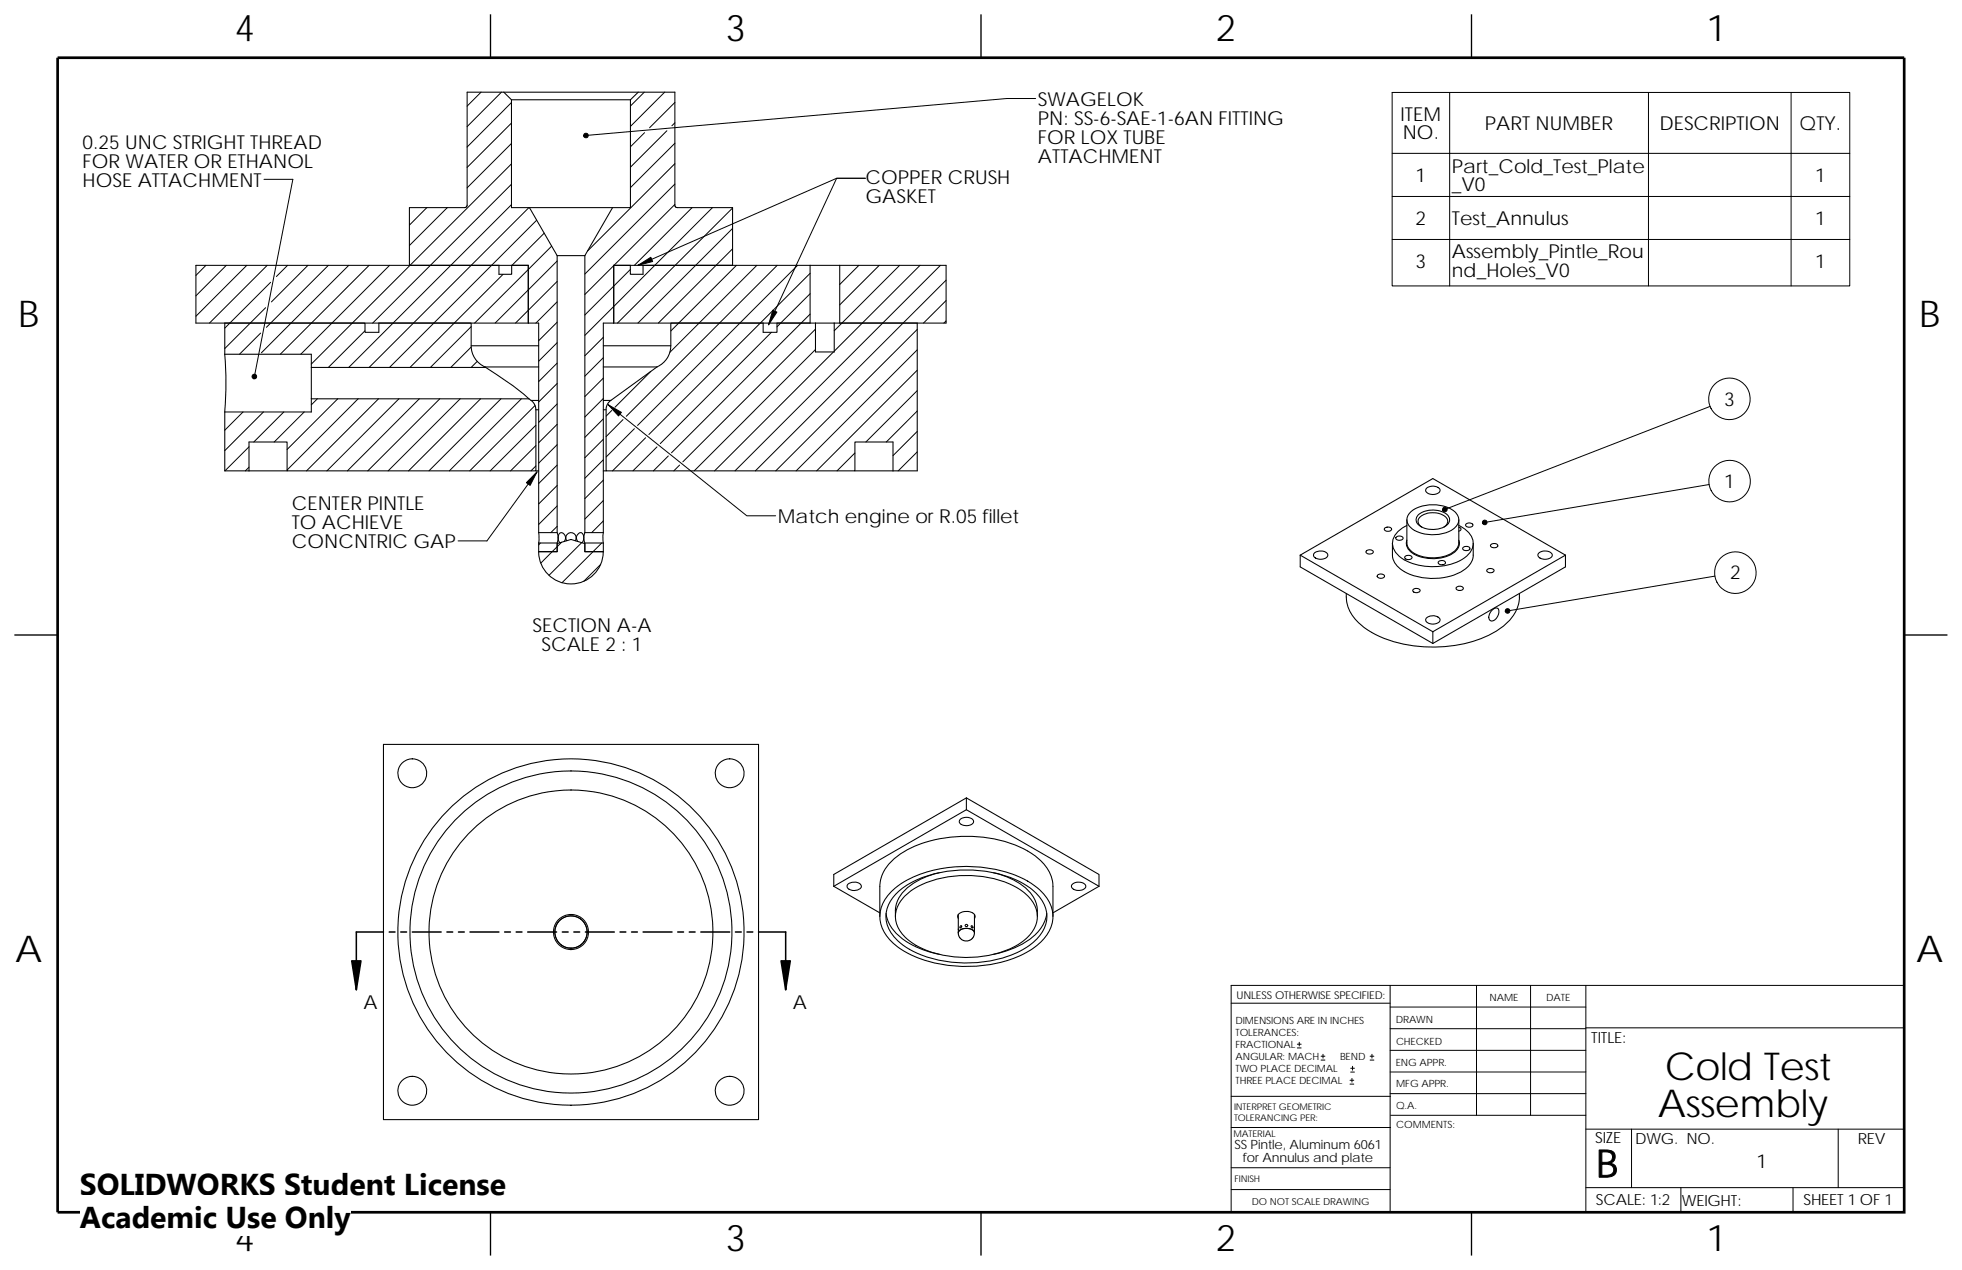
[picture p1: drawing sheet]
<svg xmlns="http://www.w3.org/2000/svg" width="432mm" height="279mm" viewBox="0 0 432 279" stroke-linecap="round" stroke-linejoin="round" font-family="sans-serif">
<g fill="none" stroke="#000" stroke-width=".22">
<path d="M58.1 39.5h6.4l-8.5 43.3M105.9 20.3l-3.1 3M110.4 20.3l-7.6 7.6M112.6 22.6l-9.8 9.7M112.6 31.6l-9.8 9.7M112.6 36l-44.1 44.1M112.6 27.1l-9.8 9.7M141.8 20.3l-3.1 3M141.9 29.2l-3.2 3.1M146.3 20.3l-7.6 7.5M146.8 28.8l-8.1 8M148.5 31.5l-9.8 9.8"/>
<path d="M148.5 36l-19.2 19.2M148.5 22.5l-5.5 5.6M148.5 27l-.6 .7M227.9 21.7h-6.3l-92.6 8.1M306.4 20.3h100.7v42.6h-100.7zM306.4 33.7h100.7M319 20.3v42.6M362.8 20.3v42.6M394.2 20.3v42.6M45.3 58.4l-2.2 2.2M49.8 58.4l-6.7 6.7M54.3 58.4l-11.2 11.2"/>
<path d="M58.8 58.4l-12.7 12.7M63.3 58.4l-2.5 2.4M67.8 58.4l-8.1 8M72.3 58.4l-13.7 13.6M76.8 58.4l-19.3 19.2M81.2 58.4l-19.5 19.5M85.7 58.4l-19.5 19.5M93.9 45.7l-3.8 3.8M98.4 45.7l-8.3 8.3M112.6 40.5l-30.6 30.6M112.6 45l-35.8 35.8M116.4 45.7l-35.2 35.1"/>
<path d="M118.1 48.5l-32.4 32.3M119.8 51.3l-7.2 7.2M121.4 54.1l-16.9 17M122.6 57.4l-13.6 13.7M138.7 59.3l-10 10M140.4 58.4l43.7-19.2h6.4h-6.4l-15 32.3M148.5 45l-19.8 19.8M148.5 40.5l-19.8 19.8M152.3 45.7l-12.7 12.7M156.8 45.7l-28.1 28.1M161.2 45.8l-25.3 25.3M161.2 50.2l-20.8 20.9"/>
<path d="M161.2 54.7l-16.3 16.4M162.1 58.4l-14.5 14.4M166.6 58.4l-19.2 19.1M171 58.4l-33.2 33.2M175.5 58.4l-35.2 35.2M189 58.4l-4.2 4.2M193.5 58.4l-8.7 8.7M198 58.4l-14.4 14.4M202.5 58.4l-18.9 18.9M207 58.4l-45.2 45.2M306.4 43.2h100.7M306.4 52.7h100.7"/>
<path d="M57.4 73.3l-4.7 4.6M58.5 67.7l-9 9M59.6 62.1l-10.1 10.1M80.3 72.8l-8 8M103.7 71.9l-9 8.9M103.7 76.3l-4.5 4.5M105 79.5l-1.3 1.3M110.7 60.3l-20.5 20.5M122.6 70.9l-4 4.1M122.6 75.4l-4 4.1M122.6 79.9l-4 4M122.6 61.9l-9.1 9.2"/>
<path d="M122.6 66.4l-4.7 4.7M132.8 78.7l-4.1 4.1M132.8 74.2l-4.1 4.1M169.8 73.1l-24.5 24.5M178.3 60.1l-35.5 35.5M178.3 64.6l-7.3 7.3M178.3 69.1l-30.5 30.5M179.5 72.4l-29.2 29.2M179.5 76.9l-26.7 26.7M183.4 77.4l-26.1 26.2M201.9 72.5l-31.2 31.1M201.9 77l-26.7 26.6"/>
<path d="M208.2 61.6l-42 42M208.2 66.1l-5 5M208.2 70.6l-.5 .5M53.5 90.6l-4 4.1M54.8 98.3l-5.3 5.3M58 90.6l-8.5 8.5M62.5 90.6l-6.6 6.6M67 90.6l-6.7 6.6M69.8 87.7l-1.3 1.4M74.3 87.7l-11.1 11.2M78.8 87.7l-15.6 15.7M83.3 87.7l-15.8 15.9"/>
<path d="M87.8 87.7l-15.9 15.9M92.3 87.7l-15.8 15.9M96.8 87.7l-15.9 15.9M101.3 87.7l-15.9 15.9M105.8 87.7l-15.9 15.9M110.3 87.7l-15.9 15.9M114.7 87.7l-15.8 15.9M117.8 89.2l-14.4 14.4M117.9 93.5l-10 10.1M117.9 98l-5.5 5.6M122.6 84.4l-4 4M122.6 88.9l-4 4"/>
<path d="M122.6 93.3l-4 4.1M122.6 97.8l-4 4.1M132.8 83.2l-4.1 4M132.8 87.7l-4.1 4M132.8 92.2l-4.1 4M132.8 96.6l-4.1 4.1M133.9 89l30.5 24.5h6.3M134.6 90.3l-1.2 1.2M137.1 92.3l-3.7 3.8M139.6 94.3l-6.2 6.2M142.1 96.3l-7.3 7.3M143.2 81.7l-7.9 7.9"/>
<path d="M144.6 98.3l-5.3 5.3M188.2 99.7l-4 3.9M201.9 81.4l-22.2 22.2M201.9 85.9l-11.3 11.3M201.9 90.4l-6.8 6.8M201.9 94.9l-5.4 5.3M201.9 99.4l-4.2 4.2M376.4 89.4l-58.4 22.7M54.8 102.8l-.8 .8M117.9 102.5l-1 1.1M118.2 103.8l-11 15.2h-6.4M118.9 119.5l-.3 .4"/>
<path d="M122.6 102.3l-4 4.1M122.6 106.8l-4 4.1M122.6 111.3l-4 4.1M122.6 115.8l-1.4 1.4M123.6 119.3l-4.6 4.6M128 119.4l-7.2 7.2M132.4 119.5l-8.7 8.7M132.8 105.6l-4.1 4.1M132.8 110.1l-4.1 4.1M132.8 114.6l-2.6 2.6M132.8 101.2l-4.1 4M147.1 100.3l-3.3 3.3"/>
<path d="M149.6 102.3l-1.3 1.3M376.2 106.6l-49.4 8.3M132.2 124.2l-3.7 3.7M377.4 126.7l-45.6 7.7M305.9 216.8v49.9M325 216.8v28.6M336.8 216.8v28.6M349 216.8v49.9M271 220.7h34.9M285.5 230.5h.9M285.5 229.7h.9M285.9 229.3v.8"/>
<path d="M290.7 233.2h.9M290.7 232.4h.9M291.2 231.9v.9M297.1 238.5h.8M297.1 237.7h.8M297.3 235.9h.8M297.3 235h.8M297.5 237.3v.8M297.7 234.6v.8M301.5 233.2h.9M301.5 232.4h.9M301.9 231.9v.9"/>
<path d="M305.9 221.6h43.1M305.9 235.8h43.1M305.9 231.1h43.1M305.9 226.3h43.1M349 226.1h70.1M271 248.1h35M271 241.2h35M271 256.9h34.9M305.9 240.6h43.1M306 245.4h43M349 248.4h70.1M359.1 248.4v12.9"/>
<path d="M404.6 248.4v12.9M179.2 266.7h239.9v-49.9h-148.1v49.9M271 261.7h34.9M349 261.3h70.1M369.9 261.3v5.4M394.6 261.3v5.4"/>
<circle cx="380.6" cy="87.7" r="4.6"/>
<circle cx="380.7" cy="105.8" r="4.6"/>
<circle cx="381.9" cy="126" r="4.6"/>
</g>
<path d="M107.9 3.2v9.5M215.9 3.2v9.5M323.8 3.2v9.5M3.2 139.7h9.5M419.1 139.7h9.5M107.9 266.7v9.5M215.9 266.7v9.5M323.8 266.7v9.5" fill="none" stroke="#000" stroke-width=".3"/>
<path d="M12.7 12.7h406.4v254h-406.4z" fill="none" stroke="#000" stroke-width=".59"/>
<g fill="none" stroke="#000" stroke-width=".23">
<path d="M110.9 20.3h29.6M112.6 21.9h26.1M138.7 21.9v23.8h-3.9l-6.1 10.5M138.7 21.9l1.8-1.6h8v25l.2 .3 .3 .1h12.2v12.7M109.8 58.4v1.9h2.8v-1.9M116.5 45.7h18.3M122.6 56.2h6.1M122.6 56.2v61l.2 1.3-.2 1v1.9h-4v-1.9M122.6 56.2l-6.1-10.5h-3.9v-23.8l-1.7-1.6h-8.1v25.1l-.5 .3h-12.2v12.7M128.7 56.2v61M138.7 58.4v1.9h2.8v-1.9M178.3 58.4h6.5"/>
<path d="M178.3 58.4h-43.2v12.7M178.3 58.4v12.7M184.8 58.4h23.4v12.7h-24.6M184.8 58.4v12.7M49.5 77.9h19v2.9M49.5 77.9l.2 5.8-.2 6.9M49.5 77.9v-6.8h30.8v2h3.1v-2h20.3v5a5 5 0 0 0 3 4.6M103.7 76.1h14.9M116.3 71.1v-12.7h-73.2v12.7h75.5v46.1M132.8 76.1h14.8M171 71.1v2h-3v-2h-20.4v5a5.1 5.1 0 0 1-3 4.6M179.5 71.1h-46.7v46.1"/>
<path d="M179.5 71.1h4.1M179.5 71.1v6.3h4.1v-6.3M201.9 71.1v32.5h-5.4M49.5 90.6v13h5.3M68.5 87.7v2.9h-19M68.5 80.8v6.9M68.5 80.8h38.4M68.5 87.7h47.9M106.7 80.7h11.9M106.7 80.7l.2 .1M106.9 80.8l2.6 1.8a49.9 49.9 0 0 1 6.9 5.1M116.4 87.7l.5 .4"/>
<path d="M116.9 88.1l.7 .8 .3 1.2M116.9 88.1h1.7M118.6 90.1h-.7v13.5h-54.7v-6.4h-8.4v6.4M132.8 90.1h.6M132.8 88.1h1.6M132.8 80.7h11.8M134.4 88.1l-.7 .8-.3 .9v13.8h54.8v-6.4h8.3v6.4M144.6 80.7l-10.2 7.4M54.8 103.6h8.4M117.9 103.6h.7M118.6 119.5h4M118.6 117.2v2.3"/>
<path d="M118.6 117.2h4M124.1 119.1a1.12 1.12 0 0 0 .3-1.2 1.12 1.12 0 0 0-1.1-.7 1.53 1.53 0 0 0 0 2.2M126.6 119a1.14 1.14 0 0 0-.9-1.8 1.14 1.14 0 0 0-1 1.8M127.2 119.1a1.19 1.19 0 0 1 .5-1.9 1.33 1.33 0 0 1 .4 2.2M128.7 119.5h4.1M128.7 117.2l-.2 1.3 .2 1v1.9h4.1v-1.9M128.7 117.2h4.1M132.8 103.6h.6M132.8 117.2v2.3M188.2 103.6h8.3M304.8 116.1l.7-.1a.64 .64 0 0 1 .8 .5l-.7 .4a.74 .74 0 0 1-1-.5zM306.5 119.5a6.4 6.4 0 0 0 .4 4.2 9.1 9.1 0 0 0 7.5 3.5 11.3 11.3 0 0 0 9-2.9 3.2 3.2 0 0 0 .8-2.2v-2.6"/>
<path d="M307.3 118.2a.97 .97 0 0 1 1.5 .2 .89 .89 0 0 1-.9 .5 .89 .89 0 0 1-.7-.6zM309.6 115.6a4.7 4.7 0 0 0-3.1 4.3 5.5 5.5 0 0 0 3.8 3.8 13.8 13.8 0 0 0 12-1 3.6 3.6 0 0 0 .4-6.1l-1.6-1M310.2 112.9a8.2 8.2 0 0 1 10-.3 2.4 2.4 0 0 1-.8 4.1 8.5 8.5 0 0 1-8.9-.6 2.14 2.14 0 0 1-.3-3.2zM312.3 113.1a5.2 5.2 0 0 1 6.5 .4 1.77 1.77 0 0 1-1.4 2.6 5 5 0 0 1-5.5-1 1.45 1.45 0 0 1 .4-2zM312.9 116a1.42 1.42 0 0 1-.8-1.4 1.42 1.42 0 0 1 1-1.3 4.7 4.7 0 0 1 5.3 .7 1.35 1.35 0 0 1-.6 2M313.9 107.5a2.06 2.06 0 0 1 3 .2 1.41 1.41 0 0 1-1.9 1.1 .94 .94 0 0 1-1.1-1.3zM321.1 118.8a2.6 2.6 0 0 1-1.7 3.2 8.8 8.8 0 0 1-9-.7 2.24 2.24 0 0 1-.8-2.5M321.1 114.3v5.1a3.3 3.3 0 0 1-2.9 2.9 8.1 8.1 0 0 1-8-1.4l-.4-.7-.2-.8v-5.1M321.1 116a.44 .44 0 0 1 .5 .4 .44 .44 0 0 1-.5 .5M322.7 115.3a.95 .95 0 0 1 1.5 .3 .97 .97 0 0 1-1.7-.1zM328.1 119.8a.9 .9 0 0 1 1.5 .4l-.2 .2a.78 .78 0 0 1-.8 .1 .78 .78 0 0 1-.5-.7zM118.6 121.4h4v-1.8l3.1-.9 3 .9v1.8h4.1a7.1 7.1 0 0 1-7.1 7.1 7.1 7.1 0 0 1-7.1-7.1z"/>
<path d="M286.2 122.1l29.1-16.8 29.2 16.8M286.2 122.1l29.1 16.9M286.2 122.1v2.6l29.1 16.9M289.3 121.7a1.9 1.9 0 0 1 2.9 .4 1.83 1.83 0 0 1-2.7 .7l-.3-.4-.1-.4zM296.3 130.6a8.5 8.5 0 0 0 4 7.5 28.1 28.1 0 0 0 20.9 3.7 20.7 20.7 0 0 0 10.8-5.1 7.8 7.8 0 0 0 2.4-6.1M300.8 121.2a.95 .95 0 0 1 1.4 .3l-.4 .3a.81 .81 0 0 1-1.1-.5zM303.2 126.5a.96 .96 0 0 1 1.5 .3 .9 .9 0 0 1-.8 .4 .9 .9 0 0 1-.8-.5zM309.2 122.4a1.13 1.13 0 0 1 1.5 .1 .73 .73 0 0 1-1.1 .6l-.4-.2zM311.1 129.6l.9-.1 .5 .3a.73 .73 0 0 1-1.2 .5l-.4-.3zM313.9 136a2.04 2.04 0 0 1 3 .2 1.41 1.41 0 0 1-1.9 1.1l-.4-.1a.93 .93 0 0 1-.7-1.2zM315.3 139v2.6M316.7 123.5a.82 .82 0 0 1 .8-.2 .82 .82 0 0 1 .6 .7 .97 .97 0 0 1-1.6-.3z"/>
<path d="M320.6 129.1l.6-.1a.61 .61 0 0 1 .8 .7l-.8 .2a.66 .66 0 0 1-.7-.6zM322 120.5a.88 .88 0 0 1 1.5 .3l-.3 .2a.76 .76 0 0 1-.8 .2 .76 .76 0 0 1-.4-.7zM327.4 125.2l.7-.1 .7 .3a.85 .85 0 0 1-.8 .6 .85 .85 0 0 1-.8-.6zM328.4 134.2a.9 .9 0 0 1 1.3-.3 2.05 2.05 0 0 1-1.5 2.7 1.26 1.26 0 0 1-.1-2zM338.7 121.7a1.98 1.98 0 0 1 2.9 .4 1.83 1.83 0 0 1-2.7 .7l-.4-.5zM344.5 122.1v2.6l-29.2 16.9M344.5 122.1l-29.2 16.9M84.4 163.8h82.5v82.5h-82.5zM212.7 175.5l29.2 16.9v2.6M212.7 175.5v2.6M212.7 178.1l29.2 16.9M212.7 175.5l-29.2 16.9v2.6"/>
<path d="M212.7 178.1l-29.2 16.9M183.5 195l10.1 5.8M186.7 194.5a2.08 2.08 0 0 1 2.8 .3 1.04 1.04 0 0 1-1.1 1.1l-1.3-.2a.77 .77 0 0 1-.4-1.2zM196.4 195.9a23.1 23.1 0 0 1 14.7-5.2 26.7 26.7 0 0 1 16.6 4.2 8 8 0 0 1 3.7 8.7 11.8 11.8 0 0 1-6.3 6.4 29.9 29.9 0 0 1-26.3-.8 9.5 9.5 0 0 1-5.2-7.3 7.8 7.8 0 0 1 2.8-6zM197.2 196.7a20.4 20.4 0 0 1 13.2-5.2 25.3 25.3 0 0 1 16.3 3.8 7.8 7.8 0 0 1 3.6 7.3 10.2 10.2 0 0 1-5.9 6.7 27.6 27.6 0 0 1-25-.9 8.4 8.4 0 0 1-4.4-7 7.2 7.2 0 0 1 2.2-4.7zM199.3 197a19.4 19.4 0 0 1 13.2-4.4 19.7 19.7 0 0 1 13.6 4.4 6 6 0 0 1-.3 9.5 21.2 21.2 0 0 1-14.9 4.1 17.8 17.8 0 0 1-12.2-5 5.8 5.8 0 0 1 .6-8.6zM206.7 192a14.5 14.5 0 0 0-8.6 5.1 6.7 6.7 0 0 0-1 4.5M211.3 180.3a1.96 1.96 0 0 1 3 .4 1.82 1.82 0 0 1-2.7 .7l-.5-.6zM218.7 192a15.2 15.2 0 0 1 8.4 4.8 6.6 6.6 0 0 1 1.2 4.8M236 194.5a1.96 1.96 0 0 1 3 .5 1.82 1.82 0 0 1-2.7 .6l-.5-.5zM241.9 195l-10.2 5.8M122.8 203h.1"/>
<path d="M123.6 207.9h.1M127.7 202.2h.1M128.5 207.1h.1M193.6 201.6v-6.6a8.5 8.5 0 0 1 3.9-6.6 27.4 27.4 0 0 1 19.1-4.2 20.9 20.9 0 0 1 13.2 6 7.5 7.5 0 0 1 1.9 4.8v6.6M195 201a9.8 9.8 0 0 0 6 7 22.8 22.8 0 0 0 5.7 2M210.9 202.1a.92 .92 0 0 1 .8-1.4 2.34 2.34 0 0 1 2.9 .8l-.1 .6M210.9 205.3l.1 .7 .5 .5 .6 .4 .6 .1 .7-.1 .5-.4 .4-.5 .2-.7M210.9 201.2v3.2M210.9 205.3a1.77 1.77 0 0 1 2.4-1 1.15 1.15 0 0 1 1.2 1M210.9 205.3a1.81 1.81 0 0 1 2.3-1l1 .4 .3 .6M210.9 204.6v-.3v1M214.5 201.2v4.1"/>
<path d="M230.4 201a9.2 9.2 0 0 1-5.1 6.5l-3.3 1.5-3.3 1"/>
<circle cx="90.7" cy="170.1" r="3.2"/>
<circle cx="160.6" cy="170.1" r="3.2"/>
<circle cx="125.7" cy="205" r="35.4"/>
<circle cx="125.7" cy="205" r="3.6"/>
<circle cx="125.7" cy="205" r="38.1"/>
<circle cx="125.7" cy="205" r="31.2"/>
<circle cx="125.7" cy="205.1" r="3.9"/>
<circle cx="211.4" cy="203.9" r=".25"/>
<circle cx="212.7" cy="203.6" r=".26"/>
<circle cx="213.9" cy="203.9" r=".24"/>
<circle cx="90.7" cy="240" r="3.2"/>
<circle cx="160.6" cy="240" r="3.2"/>
</g>
<g fill="#000" stroke="#000" stroke-width=".22">
<path d="M128.6 29.5a.5 .5 0 0 1 .8 0 .5 .5 0 0 1-.2 .8 .5 .5 0 0 1-.7-.4l.5-.1-.5 .1z" fill-rule="evenodd"/>
<path d="M140.4 58.4l2.8-1.8 .4 .9z" fill-rule="evenodd"/>
<path d="M170.1 68.2l.9 .5-1.9 2.8z" fill-rule="evenodd"/>
<path d="M55.6 82.6a.51 .51 0 0 1 .9 0 .51 .51 0 0 1-.6 .7l.1-.5-.1 .5h-.2l-.2-.4z" fill-rule="evenodd"/>
<path d="M133.9 89l2.9 1.7-.7 .8z" fill-rule="evenodd"/>
<path d="M118.2 103.8l-1.5 3-.9-.6z" fill-rule="evenodd"/>
<path d="M317.6 111.7a.51 .51 0 0 1 .8 .1 .51 .51 0 0 1-.2 .7 .51 .51 0 0 1-.7-.2l.5-.2-.5 .2z" fill-rule="evenodd"/>
<path d="M326.3 114.6a.5 .5 0 0 1 .8 0 .5 .5 0 0 1-.1 .8 .5 .5 0 0 1-.7-.4l.5-.1-.5 .1z" fill-rule="evenodd"/>
<path d="M331.4 134.1a.51 .51 0 0 1 .8 0 .51 .51 0 0 1-.2 .8 .51 .51 0 0 1-.7-.4l.5-.1-.5 .1z" fill-rule="evenodd"/>
</g>
<path d="M77.4 211.4h2l-1 6.3zM171.9 211.4h2l-1 6.3z" fill="#000" stroke="#000" stroke-width=".34"/>
<g fill="none" stroke="#000" stroke-width=".34">
<path d="M84.4 205h-6v12.7M85.7 205h1.2M88.2 205h1.3M90.7 205h6.4M98.4 205h1.2M100.9 205h1.3M103.4 205h6.4M111.1 205h1.2M113.6 205h1.3M116.1 205h6.4M123.8 205h1.2M126.3 205h1.3"/>
<path d="M128.8 205h6.4M136.5 205h1.2M139 205h1.3M141.5 205h6.4M149.2 205h1.2M151.7 205h1.3M154.2 205h6.4M161.9 205h1.2M164.4 205h1.3M166.9 205h6v12.7"/>
</g>
<g fill="#fff">
<path d="M17.6 255.7h93.8v8.8h-93.8z"/>
<path d="M17.6 262.9h59.6v8.9h-59.6z"/>
</g>
<g font-size="8.5">
<text x="366.4" y="237.6">Cold Test</text>
<text x="364.8" y="245.7">Assembly</text>
<text x="351.3" y="259">B</text>
</g>
<g font-size="8.1">
<text x="51.7" y="9">4</text>
<text x="159.7" y="9">3</text>
<text x="267.6" y="9">2</text>
<text x="375.6" y="9">1</text>
<text x="4" y="72">B</text>
<text x="422.4" y="72">B</text>
<text x="3.3" y="211.7">A</text>
<text x="421.7" y="211.7">A</text>
<text x="51.7" y="275.2">4</text>
<text x="159.7" y="275.2">3</text>
<text x="267.6" y="275.2">2</text>
<text x="375.6" y="275.2">1</text>
</g>
<g font-size="6.6">
<text x="17.6" y="262.8">SOLIDWORKS Student License</text>
<text x="17.6" y="270.1">Academic Use Only</text>
</g>
<g font-size="4.2">
<text x="228.4" y="23.3">SWAGELOK</text>
<text x="228.4" y="27.5">PN: SS-6-SAE-1-6AN FITTING</text>
<text x="308.3" y="26.5">ITEM</text>
<text x="326.8" y="28.6">PART NUMBER</text>
<text x="365.2" y="28.6">DESCRIPTION</text>
<text x="396.1" y="28.6">QTY.</text>
<text x="18.2" y="32.7">0.25 UNC STRIGHT THREAD</text>
<text x="228.4" y="31.6">FOR LOX TUBE</text>
<text x="228.4" y="35.8">ATTACHMENT</text>
<text x="308.7" y="30.6">NO.</text>
<text x="18.2" y="36.9">FOR WATER OR ETHANOL</text>
<text x="18.2" y="41.1">HOSE ATTACHMENT</text>
<text x="190.5" y="40.4">COPPER CRUSH</text>
<text x="311.5" y="40">1</text>
<text x="319.5" y="38">Part_Cold_Test_Plate</text>
<text x="399.5" y="40">1</text>
<text x="190.5" y="44.6">GASKET</text>
<text x="319.5" y="42.1">_V0</text>
<text x="311.5" y="49.5">2</text>
<text x="319.5" y="49.5">Test_Annulus</text>
<text x="399.5" y="49.5">1</text>
<text x="311.5" y="58.9">3</text>
<text x="319.5" y="56.9">Assembly_Pintle_Rou</text>
<text x="399.5" y="58.9">1</text>
<text x="319.5" y="61">nd_Holes_V0</text>
<text x="379.4" y="89.2">3</text>
<text x="379.5" y="107.3">1</text>
<text x="64.2" y="112.3">CENTER PINTLE</text>
<text x="64.2" y="116.5">TO ACHIEVE</text>
<text x="171.2" y="115.1">Match engine or R.05 fillet</text>
<text x="64.2" y="120.6">CONCNTRIC GAP</text>
<text x="380.7" y="127.5">2</text>
<text x="117.2" y="139">SECTION A-A</text>
<text x="119.2" y="143.2">SCALE 2 : 1</text>
<text x="80" y="222">A</text>
<text x="174.5" y="222">A</text>
<text x="386.6" y="257">1</text>
</g>
<g font-size="3.4">
<text x="350.2" y="229.5">TITLE:</text>
<text x="351.1" y="251.6">SIZE</text>
<text x="359.9" y="251.6">DWG. NO.</text>
<text x="408.9" y="251.7">REV</text>
<text x="351.2" y="265.2">SCALE: 1:2</text>
<text x="370.1" y="265.2">WEIGHT:</text>
<text x="396.9" y="265.2">SHEET 1 OF 1</text>
</g>
<g font-size="2.8">
<text x="271.7" y="252.8">SS Pintle, Aluminum 6061</text>
<text x="273.5" y="255.6">for Annulus and plate</text>
</g>
<text font-size="2.4" x="272.1" y="219.7">UNLESS OTHERWISE SPECIFIED:</text>
<g font-size="2.2">
<text x="327.8" y="220.2">NAME</text>
<text x="340.3" y="220.2">DATE</text>
<text x="271.9" y="225.3">DIMENSIONS ARE IN INCHES</text>
<text x="271.9" y="227.9">TOLERANCES:</text>
<text x="307.2" y="225">DRAWN</text>
<text x="271.9" y="230.6">FRACTIONAL</text>
<text x="271.9" y="233.2">ANGULAR: MACH</text>
<text x="294.9" y="233.2">BEND</text>
<text x="307.2" y="229.8">CHECKED</text>
<text x="271.9" y="235.9">TWO PLACE DECIMAL</text>
<text x="271.9" y="238.5">THREE PLACE DECIMAL</text>
<text x="307.2" y="234.5">ENG APPR.</text>
<text x="307.3" y="239.2">MFG APPR.</text>
<text x="307.3" y="243.9">Q.A.</text>
<text x="307.3" y="248.2">COMMENTS:</text>
</g>
<text font-size="2.1" x="275.5" y="265.1">DO NOT SCALE DRAWING</text>
<g font-size="2">
<text x="271.6" y="244.1">INTERPRET GEOMETRIC</text>
<text x="271.5" y="250.2">MATERIAL</text>
<text x="271.6" y="246.6">TOLERANCING PER:</text>
<text x="271.7" y="260.1">FINISH</text>
</g>
</svg>
